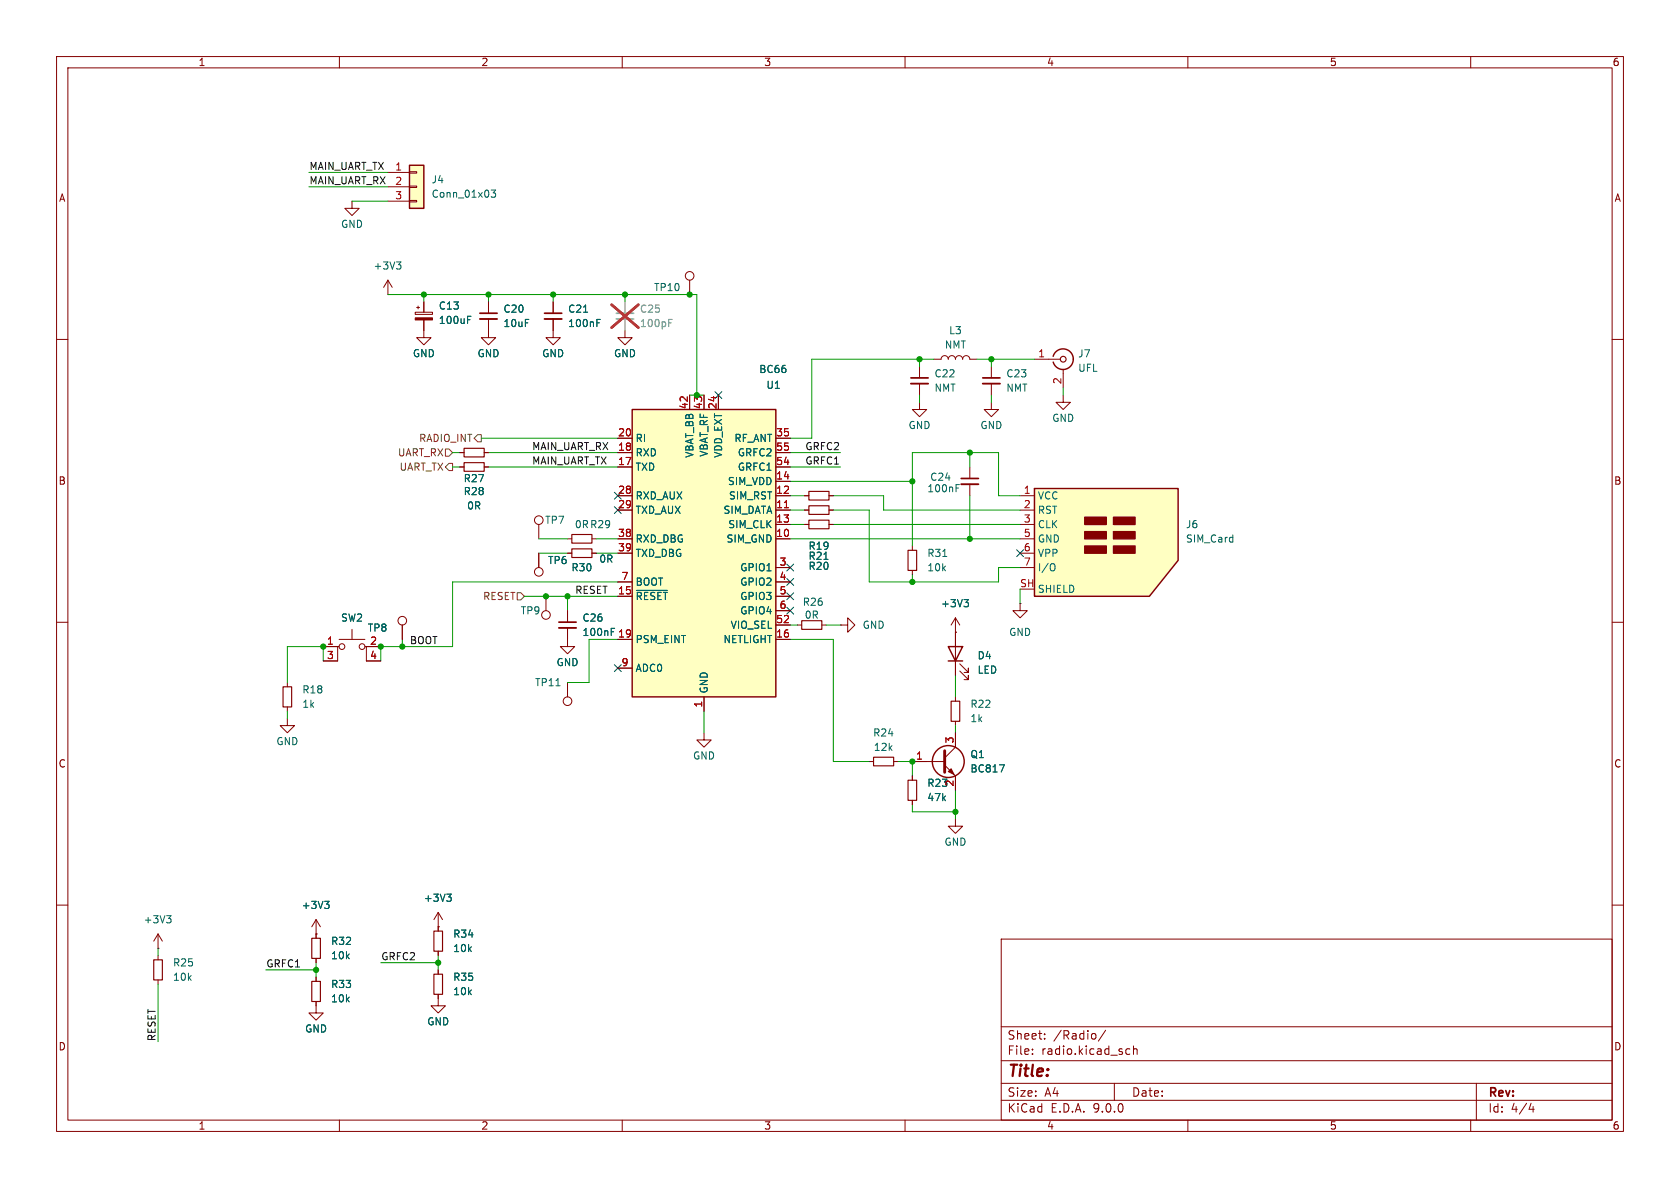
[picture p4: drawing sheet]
<svg xmlns="http://www.w3.org/2000/svg" width="297mm" height="210mm" viewBox="0 0 297 210" stroke-linecap="round" stroke-linejoin="round" font-family="sans-serif">
<g fill="none" stroke="#840000" stroke-width=".18">
<path d="M10 10h277v190h-277zM12 12h273v186h-273zM60 10v2M110 10v2M160 10v2M210 10v2M260 10v2M86.4 58.4v1.3h1.2l-1.2 1.3-1.3-1.3h1.3M110.5 58.4v1.3h1.3l-1.3 1.3-1.3-1.3h1.3M121.9 49.5v2.6M10 60h2M162.6 64.8v2"/>
<path d="M162.6 67.8v2.1M165.1 63.5h1.3a.64 .64 0 0 1 .6-.6 .64 .64 0 0 1 .6 .6 .64 .64 0 0 1 .7-.6 .64 .64 0 0 1 .6 .6 .64 .64 0 0 1 .6-.6 .64 .64 0 0 1 .7 .6 .64 .64 0 0 1 .6-.6 .64 .64 0 0 1 .6 .6h1.3M188 69.9v1.2h1.2l-1.2 1.3-1.3-1.3h1.3M285 60h2M95.2 92.7v2.6M100.3 95.3h.8M104.6 95.3h.8M10 110h2M96.5 105.4v2.6M100.3 111v3.3h1.3l-1.3 1.3-1.2-1.3h1.2M100.3 108v2M148.6 110.5h1.3v-1.3l1.2 1.3-1.2 1.3v-1.3"/>
<path d="M148.6 110.5h.1M168.9 111.8h.1M168.9 109.2v10.2M168.9 109.2l-.8 1.3M168.9 109.2l.8 1.3M169.7 118.6l1.5 1.5v-.7v.7h-.8M169.7 117.3l1.5 1.6v-.8v.8h-.8M285 110h2M124.5 129.5v1.3h1.2l-1.2 1.3-1.3-1.3h1.3M153.7 134.6h.7M158 134.6h.7M161.3 137.2v.7"/>
<path d="M168.9 123.2v.8M168.9 127.5v.8M161.3 141.5v.7M168.9 144.8v1.3h1.3l-1.3 1.2-1.3-1.2h1.3M10 160h2M55.9 177v2.1h1.2l-1.2 1.2-1.3-1.2h1.3M55.9 165.1h.1M55.9 162.6v3.3M55.9 169.4v.8M55.9 172.7v.8M55.9 162.6l-.8 1.2M55.9 162.6l.7 1.2"/>
<path d="M77.5 163.8h.1M77.5 175.8v2h1.2l-1.2 1.3-1.3-1.3h1.3M77.5 161.3v3.3M77.5 168.1v.8M77.5 171.5v.7M77.5 161.3l-.8 1.3M77.5 161.3l.7 1.3M177 166h108v32h-108zM285 160h2M60 198v2M110 198v2M160 198v2"/>
<path d="M177 194.5h108M177 191.5h108M177 187.5h108M177 181.5h108M182.5 186.3v.1M182.5 185.5v.1M184.7 183.6v.1M184.7 182.8v.1M193.6 182.8l.1 .2v.4l-.1 .2M195.5 182.1l-1.3 2M197 191.5v3M199.2 186.3h.5"/>
<path d="M199.2 185.5h.5M200.4 185.5l.2-.1 .4 .1v.9M200.4 184.9v1.5M210 198v2M260 198v2M261 191.5v6.5M270.7 195l-.4 1.1h.9M271 195.6v1"/>
<circle cx="121.9" cy="48.8" r=".76"/>
<circle cx="95.2" cy="91.9" r=".76"/>
<circle cx="96.5" cy="108.7" r=".76"/>
</g>
<path d="M101.1 94.5h3.5v1.5h-3.5zM154.4 133.9h3.6v1.5h-3.6zM160.5 137.9h1.6v3.6h-1.6zM168.1 124h1.6v3.5h-1.6zM55.1 165.9h1.5v3.5h-1.5zM55.1 173.5h1.5v3.5h-1.5zM76.7 164.6h1.5v3.5h-1.5zM76.7 172.2h1.5v3.6h-1.5z" fill="none" stroke="#840000" stroke-width=".2"/>
<path d="M161 66.8h3.1M98.8 110h3.1" fill="none" stroke="#840000" stroke-width=".3"/>
<path d="M161 67.8h3.1M98.8 111h3.1" fill="none" stroke="#840000" stroke-width=".33"/>
<path d="M109 55.4h3" fill="none" stroke="#a1a1a1" stroke-width=".3"/>
<path d="M109 56.4h3" fill="none" stroke="#a1a1a1" stroke-width=".33"/>
<path d="M110.5 53.3v2.1M110.5 56.4v2" fill="none" stroke="#a1a1a1" stroke-width=".18"/>
<path d="M118.2 57.1h.4M118.2 56.5h.6" fill="none" stroke="#989898" stroke-width=".18"/>
<path d="M108.1 53.9l4.8 4M112.9 53.9l-4.8 4" fill="none" stroke="#e12e31" stroke-width=".46"/>
<path d="M167.6 114.3h2.6l-1.3 2.5zM167.6 116.8h2.6" fill="none" stroke="#840000" stroke-width=".25"/>
<path d="M108.1 111.7h.4M108.1 111.1h.6M170.4 106h.8l-.4 .5M171 106.5l.2 .2v.3l-.2 .3M57.4 159.3h.8l-.4 .5M57.9 159.8l.3 .3v.3l-.3 .2M79 158.1h.8l-.5 .4M79.5 158.5l.3 .3v.3l-.3 .2" fill="none" stroke="#006464" stroke-width=".18"/>
<path d="M111.8 72.4h25.4v50.8h-25.4z" fill="#ffffc2"/>
<path d="M111.8 72.4h25.4v50.8h-25.4zM186.2 63a1.81 1.81 0 0 1 2.8-1 1.81 1.81 0 0 1 0 3 1.81 1.81 0 0 1-2.8-1" fill="none" stroke="#840000" stroke-width=".25"/>
<g fill="none" stroke="#840000" stroke-width=".18">
<path d="M74.9 58.4v1.3h1.3l-1.3 1.3-1.2-1.3h1.2M109.2 77.5h2.6M121.9 69.9v2.5M124.5 69.9v2.5M127 69.9v2.5M137.2 77.5h2.5M162.6 71.1v1.3h1.2l-1.2 1.3-1.3-1.3h1.3M175.3 71.1v1.3h1.2l-1.2 1.3-1.3-1.3h1.3M175.3 64.8v2M175.3 67.8v2.1M182.9 63.5h4.6M188 65.3v3.3"/>
<path d="M81.3 80h.7M81.3 82.6h.7M85.6 80h.8M85.6 82.6h.8M95.2 97.8v2.5M100.3 97.8h.8M104.6 97.8h.8M109.2 80h2.6M109.2 82.6h2.6M109.2 87.6h2.6M109.2 90.2h2.6M109.2 95.3h2.6"/>
<path d="M109.2 97.8h2.6M137.2 80h2.5M137.2 82.6h2.5M137.2 87.6h2.5M137.2 90.2h2.5M137.2 95.3h2.5M137.2 85.1h2.5M137.2 92.7h2.5M57.1 114.3h2.6M59.9 114.3h-.2v2.5h-2.6M59.9 113h4.6M62.2 111.3v1.7"/>
<path d="M64.5 114.3h.3v2.5h2.5M64.8 114.3h2.5M71.1 110.5v2.5M109.2 102.9h2.6M109.2 105.4h2.6M109.2 113h2.6M109.2 118.1h2.6M137.2 102.9h2.5M137.2 105.4h2.5M137.2 113h2.5M137.2 100.3h2.5M137.2 108h2.5"/>
<path d="M137.2 110.5h2.5M180.3 106.7v1.3h1.3l-1.3 1.2-1.2-1.2h1.2M180.3 106.7h.1M50.8 127v1.3h1.3l-1.3 1.2-1.3-1.2h1.3M50.8 120.7v.7M50.8 125v.7M100.3 120.7v2.5M124.5 123.2v2.5M27.9 167.6h.1M27.9 165.1l-.7 1.3M27.9 165.1l.8 1.3M27.9 165.1v2.5"/>
<path d="M27.9 168.9v.8M27.9 173.2v.8"/>
<circle cx="60.5" cy="114.3" r=".51"/>
<circle cx="64" cy="114.3" r=".51"/>
<circle cx="71.1" cy="109.7" r=".76"/>
<circle cx="95.2" cy="101.1" r=".76"/>
<circle cx="100.3" cy="124" r=".76"/>
</g>
<path d="M112.5 104.4h5.5M98.3 121.2h.7M29.5 161.9h.7l-.4 .5M30 162.4l.2 .2v.3l-.2 .2" fill="none" stroke="#006464" stroke-width=".18"/>
<path d="M138.7 89.8h.7" fill="none" stroke="#a90000" stroke-width=".18"/>
<g fill="none" stroke="#840000" stroke-width=".2">
<path d="M82 79.2h3.6v1.6h-3.6zM82 81.8h3.6v1.5h-3.6zM101.1 97h3.5v1.6h-3.5zM50 121.4h1.6v3.6h-1.6zM27.2 169.7h1.5v3.5h-1.5z"/>
<circle cx="188" cy="63.5" r=".51"/>
</g>
<path d="M173.7 66.8h3.1" fill="none" stroke="#840000" stroke-width=".3"/>
<path d="M173.7 67.8h3.1" fill="none" stroke="#840000" stroke-width=".33"/>
<path d="M182.9 86.4h25.4v12.7l-5.1 6.3h-20.3z" fill="#ffffc2"/>
<g fill="none" stroke="#840000" stroke-width=".25">
<path d="M182.9 86.4h25.4v12.7l-5.1 6.3h-20.3z"/>
<circle cx="167.6" cy="134.6" r="2.82"/>
</g>
<g fill="#840000" stroke="#840000" stroke-width=".25">
<path d="M191.8 91.4h3.8v1.3h-3.8z"/>
<path d="M191.8 94h3.8v1.3h-3.8z"/>
<path d="M191.8 96.5h3.8v1.3h-3.8z"/>
<path d="M196.8 91.4h3.9v1.3h-3.9z"/>
<path d="M196.8 94h3.9v1.3h-3.9z"/>
<path d="M196.8 96.5h3.9v1.3h-3.9z"/>
</g>
<g fill="none" stroke="#840000" stroke-width=".18">
<path d="M142.2 87.6h.8M142.2 90.2h.8M142.2 92.7h.8M146.6 87.6h.7M146.6 90.2h.7M146.6 92.7h.7M161.3 96.5v.8M171.4 82.6v2M171.4 85.6v2M180.3 87.6h2.6M180.3 90.2h2.6M180.3 92.7h2.6"/>
<path d="M180.3 95.3h2.6M180.3 97.8h2.6M141 110.5h.7M145.3 110.5h.7M161.3 100.8v.8M180.3 100.3h2.6M161.3 134.6h5.7M167 135.3l1.9 1.9v2.5M168.9 129.5v2.6l-1.9 1.9"/>
</g>
<path d="M145.7 98.9h.7M166.7 98.4h.7M169 86.3h.4M169 85.7h.6M186.2 99.6l.1 .1a.81 .81 0 0 1-.1 1.2M176.7 135.2h.8l-.5 1.3" fill="none" stroke="#006464" stroke-width=".18"/>
<path d="M143 91.9h3.6v1.6h-3.6zM143 86.9h3.6v1.5h-3.6zM143 89.4h3.6v1.5h-3.6zM160.5 97.3h1.6v3.5h-1.6zM141.7 109.7h3.6v1.6h-3.6z" fill="none" stroke="#840000" stroke-width=".2"/>
<path d="M169.9 84.6h3.1" fill="none" stroke="#840000" stroke-width=".3"/>
<path d="M169.9 85.6h3.1" fill="none" stroke="#840000" stroke-width=".33"/>
<path d="M167 132.7v3.8" fill="none" stroke="#840000" stroke-width=".51"/>
<path d="M167.6 136.4l.5-.5 .6 1z" fill="#840000" stroke="#840000" stroke-width=".18"/>
<path d="M72.4 29.2h2.5v7.6h-2.5z" fill="#ffffc2"/>
<path d="M72.4 29.2h2.5v7.6h-2.5z" fill="none" stroke="#840000" stroke-width=".25"/>
<g fill="none" stroke="#840000" stroke-width=".18">
<path d="M62.2 35.6v1.2h1.3l-1.3 1.3-1.2-1.3h1.2M68.6 30.5h3.8M68.6 33h3.8M68.6 35.6h3.8M72.4 30.4h1.3v.2h-1.3zM72.4 32.9h1.3v.2h-1.3zM72.4 35.4h1.3v.3h-1.3zM68.6 52.1h.1M68.6 49.5l-.8 1.3M68.6 49.5l.7 1.3M68.6 49.5v2.6M73.4 55.2h3.1v.4h-3.1z"/>
<path d="M73.7 54.4h.5M73.9 54.1v.5M74.9 53.3v1.9M74.9 56.6v1.8M86.4 53.3v2.1M86.4 56.4v2M97.8 56.4v3.3h1.3l-1.3 1.3-1.3-1.3h1.3M97.8 53.3v2.1M109.2 77.5h2.6M121.9 69.9v2.5M124.5 69.9v2.5M127 69.9v2.5"/>
<path d="M137.2 77.5h2.5M81.3 80h.7M81.3 82.6h.7M85.6 80h.8M85.6 82.6h.8M95.2 97.8v2.5M100.3 97.8h.8M104.6 97.8h.8M109.2 80h2.6M109.2 82.6h2.6M109.2 87.6h2.6M109.2 90.2h2.6"/>
<path d="M109.2 95.3h2.6M109.2 97.8h2.6M137.2 80h2.5M137.2 82.6h2.5M137.2 87.6h2.5M137.2 90.2h2.5M137.2 95.3h2.5M137.2 85.1h2.5M137.2 92.7h2.5M142.2 87.6h.8M142.2 90.2h.8M142.2 92.7h.8"/>
<path d="M146.6 87.6h.7M146.6 90.2h.7M146.6 92.7h.7M57.1 114.3h2.6M57.1 116.8h2.6M64.8 114.3h2.5M64.8 116.8h2.5M71.1 110.5v2.5M100.3 108v2M100.3 111v2M109.2 102.9h2.6M109.2 105.4h2.6"/>
<path d="M109.2 113h2.6M109.2 118.1h2.6M137.2 102.9h2.5M137.2 105.4h2.5M137.2 113h2.5M137.2 100.3h2.5M137.2 108h2.5M137.2 110.5h2.5M168.9 111.8h.1M168.9 111.8v2.5M168.9 116.8v2.6M124.5 123.2v2.5"/>
<path d="M161.3 137.2v.7M161.3 134.6h2.5M168.9 129.5v2.6M168.9 137.2v2.5M161.3 141.5v.7M55.9 165.1h.1M55.9 165.1v.8M55.9 169.4v.8M55.9 172.7v.8M55.9 177v.8M77.5 163.8h.1M77.5 163.8v.8"/>
<path d="M77.5 168.1v.8M77.5 171.5v.7M77.5 175.8v.7"/>
</g>
<g fill="none" stroke="#006464" stroke-width=".18">
<path d="M86.8 33.6h.8l-.4 .5 .4 .1v.5l-.2 .2-.6-.2M70.1 46.3h.8l-.4 .5M70.6 46.8l.3 .2v.3l-.3 .3M82.7 56.5h.4M82.7 55.9h.6M103.2 55.2h.7M105.5 57.1h.4M105.5 56.5h.6M145.7 98.9h.7M108.1 111.7h.4M108.1 111.1h.6M112.5 104.4h5.5"/>
<path d="M170.4 106h.8l-.4 .5M171 106.5l.2 .2v.3l-.2 .3M176.7 135.2h.8l-.5 1.3M57.4 159.3h.8l-.4 .5M57.9 159.8l.3 .3v.3l-.3 .2M79 158.1h.8l-.5 .4M79.5 158.5l.3 .3v.3l-.3 .2"/>
</g>
<path d="M84.8 55.4h3.1M96.3 55.4h3" fill="none" stroke="#840000" stroke-width=".3"/>
<path d="M84.8 56.4h3.1M96.3 56.4h3" fill="none" stroke="#840000" stroke-width=".33"/>
<path d="M73.4 56.2h3.1v.4h-3.1z" fill="#840000" stroke="#840000" stroke-width=".18"/>
<path d="M78.7 79.4h.7l.6 .6-.6 .6h-.7zM84.5 76.8h.6v1.3h-.6l-.7-.6zM78.7 82.6l.7-.7h.6v1.3h-.6zM91.4 104.8h.7l.6 .6-.6 .6h-.7z" fill="none" stroke="#725600" stroke-width=".18"/>
<g fill="none" stroke="#009600" stroke-width=".18">
<path d="M54.6 33h14M54.6 30.5h14M62.2 35.6h6.4M68.6 52.1h54.6v17.8M74.9 52.1v1.2M86.4 52.1v1.2M97.8 52.1v1.2M110.5 52.1v1.2M85.1 77.5h24.1M121.9 69.9h2.6M162.6 63.5v1.3M162.6 69.9v1.2"/>
<path d="M165.1 63.5h-21.6v14h-3.8M172.7 63.5h10.2M175.3 63.5v1.3M175.3 69.9v1.2M188 68.6v1.3M80 82.6h1.3M80 80h1.3M86.4 82.6h22.8M86.4 80h22.8M95.2 97.8h5.1M95.2 95.3h5.1M105.4 97.8h3.8"/>
<path d="M105.4 95.3h3.8M139.7 82.6h8.9M139.7 95.3h40.6M139.7 80h8.9M139.7 92.7h2.5M139.7 87.6h2.5M139.7 90.2h2.5M139.7 85.1h21.6M147.3 90.2h6.4v12.7h22.8v-2.6h3.8M147.3 92.7h33M147.3 87.6h8.9v2.6h24.1M171.4 80v2.6"/>
<path d="M171.4 87.6v7.7M180.3 87.6h-3.8v-7.6h-15.2v16.5M57.1 116.8v-2.5h-6.3v6.4M71.1 113v1.3M92.7 105.4h16.5M100.3 105.4v2.6M109.2 102.9h-29.2v11.4h-12.7v2.5M109.2 113h-5.1v7.7h-3.8M139.7 113h7.6v21.6h6.4M139.7 110.5h1.3M146 110.5h2.6M161.3 101.6v1.3"/>
<path d="M168.9 119.4v3.8M180.3 104.1v2.6M50.8 125.7v1.3M124.5 125.7v3.8M158.7 134.6h2.6v2.6M168.9 128.3v1.2M168.9 139.7v5.1M161.3 142.2v1.3h7.6M27.9 167.6v1.3M27.9 174v10.2M47 171.5h8.9M55.9 170.2v2.5"/>
<path d="M67.3 170.2h10.2M77.5 168.9v2.6"/>
</g>
<g fill="none" stroke="#000084" stroke-width=".18">
<path d="M126.4 69.2l1.2 1.3M127.6 69.2l-1.2 1.3M108.6 87l1.2 1.2M108.6 89.6l1.2 1.2M109.8 87l-1.2 1.2M109.8 89.6l-1.2 1.2M139.1 99.7l1.2 1.2M140.3 99.7l-1.2 1.2M179.7 97.2l1.2 1.2M180.9 97.2l-1.2 1.2M108.6 117.5l1.2 1.2M109.8 117.5l-1.2 1.2"/>
<path d="M139.1 104.8l1.2 1.2M139.1 107.3l1.2 1.3M139.1 102.3l1.2 1.2M140.3 104.8l-1.2 1.2M140.3 107.3l-1.2 1.3M140.3 102.3l-1.2 1.2"/>
</g>
<path d="M118.2 57.1h.4M118.2 56.5h.6" fill="none" stroke="#989898" stroke-width=".18"/>
<path d="M110.5 53.3v2.1M110.5 56.4v2" fill="none" stroke="#a1a1a1" stroke-width=".18"/>
<path d="M108.1 53.9l4.8 4M112.9 53.9l-4.8 4" fill="none" stroke="#e12e31" stroke-width=".46"/>
<path d="M138.7 89.8h.7" fill="none" stroke="#a90000" stroke-width=".18"/>
<g fill="#009600" stroke="#009600" stroke-width=".18">
<circle cx="175.3" cy="63.5" r=".46"/>
<circle cx="110.5" cy="52.1" r=".46"/>
<circle cx="121.9" cy="52.1" r=".46"/>
<circle cx="123.2" cy="69.9" r=".46"/>
<circle cx="162.6" cy="63.5" r=".46"/>
<circle cx="100.3" cy="105.4" r=".46"/>
<circle cx="96.5" cy="105.4" r=".46"/>
<circle cx="71.1" cy="114.3" r=".46"/>
<circle cx="55.9" cy="171.5" r=".46"/>
<circle cx="77.5" cy="170.2" r=".46"/>
<circle cx="57.1" cy="114.3" r=".46"/>
<circle cx="67.3" cy="114.3" r=".46"/>
<circle cx="171.4" cy="95.3" r=".46"/>
<circle cx="171.4" cy="80" r=".46"/>
<circle cx="161.3" cy="85.1" r=".46"/>
<circle cx="86.4" cy="52.1" r=".46"/>
<circle cx="74.9" cy="52.1" r=".46"/>
<circle cx="97.8" cy="52.1" r=".46"/>
<circle cx="168.9" cy="143.5" r=".46"/>
<circle cx="161.3" cy="134.6" r=".46"/>
<circle cx="161.3" cy="102.9" r=".46"/>
</g>
<text font-size="2.8" fill="#840000" x="178" y="190.9">Title:</text>
<g font-size="2.1" fill="#840000">
<text x="178" y="184">Sheet:</text>
<text x="186.2" y="184">/Radio/</text>
<text x="178" y="186.7">File:</text>
<text x="184.1" y="186.7">radio.kicad_sch</text>
<text x="178" y="196.9">KiCad</text>
<text x="178" y="194.1">Size:</text>
<text x="184.7" y="194.1">A4</text>
<text x="185.7" y="196.9">E.D.A.</text>
<text x="193.3" y="196.9">9.0.0</text>
<text x="200" y="194.1">Date:</text>
<text x="263" y="194.3">Rev:</text>
<text x="263" y="196.9">Id:</text>
<text x="267.1" y="196.9">4/4</text>
</g>
<g font-size="1.8" fill="#840000">
<text x="35" y="11.9">1</text>
<text x="85" y="11.9">2</text>
<text x="135" y="11.9">3</text>
<text x="185" y="11.9">4</text>
<text x="235" y="11.9">5</text>
<text x="285" y="11.9">6</text>
<text x="10.3" y="35.9">A</text>
<text x="285.3" y="35.9">A</text>
<text x="10.3" y="85.9">B</text>
<text x="285.3" y="85.9">B</text>
<text x="10.3" y="135.9">C</text>
<text x="285.3" y="135.9">C</text>
<text x="10.3" y="185.9">D</text>
<text x="285.3" y="185.9">D</text>
<text x="35" y="199.9">1</text>
<text x="85" y="199.9">2</text>
<text x="135" y="199.9">3</text>
<text x="185" y="199.9">4</text>
<text x="235" y="199.9">5</text>
<text x="285" y="199.9">6</text>
</g>
<g font-size="1.8" fill="#0f0f0f">
<text x="54.6" y="30.1">MAIN_UART_TX</text>
<text x="54.6" y="32.7">MAIN_UART_RX</text>
<text x="94" y="82.2">MAIN_UART_TX</text>
<text x="94" y="79.7">MAIN_UART_RX</text>
<text x="142.3" y="79.7">GRFC2</text>
<text x="142.3" y="82.2">GRFC1</text>
<text x="101.6" y="105.1">RESET</text>
<text x="72.4" y="114">BOOT</text>
<text x="47" y="171.1">GRFC1</text>
<text x="67.3" y="169.8">GRFC2</text>
<text x="27.6" y="184.2" transform="rotate(-90 27.6 184.2)">RESET</text>
</g>
<g font-size="1.8" fill="#a90000">
<text x="69.8" y="30.2">1</text>
<text x="69.8" y="32.8">2</text>
<text x="69.8" y="35.3">3</text>
<text x="183.4" y="63.2">1</text>
<text x="187.7" y="68" transform="rotate(-90 187.7 68)">2</text>
<text x="109.2" y="77.2">20</text>
<text x="121.7" y="72.4" transform="rotate(-90 121.7 72.4)">42</text>
<text x="124.2" y="72.4" transform="rotate(-90 124.2 72.4)">43</text>
<text x="126.7" y="72.4" transform="rotate(-90 126.7 72.4)">24</text>
<text x="137.1" y="77.2">35</text>
<text x="109.2" y="79.8">18</text>
<text x="109.2" y="82.3">17</text>
<text x="137.1" y="79.8">55</text>
<text x="137.1" y="82.3">54</text>
<text x="109.2" y="87.4">28</text>
<text x="109.2" y="89.9">29</text>
<text x="137.1" y="84.8">14</text>
<text x="137.1" y="87.4">12</text>
<text x="137.1" y="89.9">11</text>
<text x="180.9" y="87.4">1</text>
<text x="180.9" y="89.9">2</text>
<text x="109.2" y="95">38</text>
<text x="137.1" y="92.5">13</text>
<text x="137.1" y="95">10</text>
<text x="180.9" y="92.5">3</text>
<text x="180.9" y="95">5</text>
<text x="109.2" y="97.5">39</text>
<text x="137.7" y="100.1">3</text>
<text x="180.9" y="97.5">6</text>
<text x="180.9" y="100.1">7</text>
<text x="109.2" y="105.2">15</text>
<text x="109.8" y="102.6">7</text>
<text x="137.7" y="102.6">4</text>
<text x="137.7" y="105.2">5</text>
<text x="137.7" y="107.7">6</text>
<text x="180.2" y="103.9">SH</text>
<text x="109.2" y="112.8">19</text>
<text x="137.1" y="110.2">52</text>
<text x="137.1" y="112.8">16</text>
<text x="57.7" y="114">1</text>
<text x="57.7" y="116.6">3</text>
<text x="65.3" y="114">2</text>
<text x="65.3" y="116.6">4</text>
<text x="109.8" y="117.9">9</text>
<text x="124.2" y="125.2" transform="rotate(-90 124.2 125.2)">1</text>
<text x="168.7" y="131.5" transform="rotate(-90 168.7 131.5)">3</text>
<text x="161.9" y="134.4">1</text>
<text x="168.7" y="139.1" transform="rotate(-90 168.7 139.1)">2</text>
</g>
<g font-size="1.8" fill="#006464">
<text x="76.2" y="32.6">J4</text>
<text x="76.2" y="35.2">Conn_01x03</text>
<text x="60.2" y="40.5">GND</text>
<text x="65.9" y="47.9">+3V3</text>
<text x="115.5" y="51.7">TP10</text>
<text x="77.5" y="57.5">100uF</text>
<text x="77.5" y="54.9">C13</text>
<text x="88.9" y="55.5">C20</text>
<text x="88.9" y="58">10uF</text>
<text x="100.3" y="58">100nF</text>
<text x="100.3" y="55.5">C21</text>
<text x="167.7" y="59.3">L3</text>
<text x="72.9" y="63.3">GND</text>
<text x="84.3" y="63.3">GND</text>
<text x="95.8" y="63.3">GND</text>
<text x="108.5" y="63.3">GND</text>
<text x="166.9" y="61.8">NMT</text>
<text x="190.5" y="63.4">J7</text>
<text x="190.5" y="65.9">UFL</text>
<text x="134.1" y="66.1">BC66</text>
<text x="135.4" y="68.9">U1</text>
<text x="165.1" y="69.4">NMT</text>
<text x="165.1" y="66.9">C22</text>
<text x="177.8" y="69.4">NMT</text>
<text x="177.8" y="66.9">C23</text>
<text x="160.5" y="76">GND</text>
<text x="173.2" y="76">GND</text>
<text x="185.9" y="74.8">GND</text>
<text x="112.3" y="78.3">RI</text>
<text x="112.3" y="80.9">RXD</text>
<text x="112.3" y="83.4">TXD</text>
<text x="122.8" y="81" transform="rotate(-90 122.8 81)">VBAT_BB</text>
<text x="125.3" y="80.8" transform="rotate(-90 125.3 80.8)">VBAT_RF</text>
<text x="127.9" y="81" transform="rotate(-90 127.9 81)">VDD_EXT</text>
<text x="129.7" y="78.3">RF_ANT</text>
<text x="130.3" y="80.9">GRFC2</text>
<text x="130.3" y="83.4">GRFC1</text>
<text x="81.9" y="87.7">R28</text>
<text x="81.9" y="85.4">R27</text>
<text x="112.3" y="88.5">RXD_AUX</text>
<text x="128.6" y="86">SIM_VDD</text>
<text x="128.8" y="88.5">SIM_RST</text>
<text x="163.8" y="87.2">100nF</text>
<text x="164.3" y="85.2">C24</text>
<text x="183.4" y="88.5">VCC</text>
<text x="82.5" y="90.3">0R</text>
<text x="96.3" y="92.8">TP7</text>
<text x="101.5" y="93.6">0R R29</text>
<text x="112.3" y="91">TXD_AUX</text>
<text x="127.8" y="91">SIM_DATA</text>
<text x="128.6" y="93.6">SIM_CLK</text>
<text x="183.4" y="91">RST</text>
<text x="183.4" y="93.6">CLK</text>
<text x="209.6" y="93.6">J6</text>
<text x="96.8" y="99.9">TP6</text>
<text x="100.9" y="101.2">R30</text>
<text x="105.8" y="99.7">0R</text>
<text x="112.3" y="96.1">RXD_DBG</text>
<text x="112.3" y="98.7">TXD_DBG</text>
<text x="128.3" y="96.1">SIM_GND</text>
<text x="130.8" y="101.2">GPIO1</text>
<text x="142.8" y="100.9">R20</text>
<text x="142.8" y="97.4">R19</text>
<text x="142.8" y="99.2">R21</text>
<text x="163.8" y="101.2">10k</text>
<text x="163.8" y="98.7">R31</text>
<text x="183.4" y="96.1">GND</text>
<text x="183.4" y="98.7">VPP</text>
<text x="183.4" y="101.2">I/O</text>
<text x="209.6" y="96.1">SIM_Card</text>
<text x="112.3" y="103.7">BOOT</text>
<text x="112.3" y="106.3">~{RESET}</text>
<text x="130.8" y="103.7">GPIO2</text>
<text x="130.8" y="106.3">GPIO3</text>
<text x="141.8" y="107.3">R26</text>
<text x="166.3" y="107.5">+3V3</text>
<text x="183.4" y="105">SHIELD</text>
<text x="60.2" y="110.1">SW2</text>
<text x="64.9" y="111.9">TP8</text>
<text x="92" y="108.8">TP9</text>
<text x="102.9" y="112.6">100nF</text>
<text x="102.9" y="110.1">C26</text>
<text x="112.3" y="113.9">PSM_EINT</text>
<text x="127.8" y="113.9">NETLIGHT</text>
<text x="129.1" y="111.4">VIO_SEL</text>
<text x="130.8" y="108.8">GPIO4</text>
<text x="142.2" y="109.6">0R</text>
<text x="152.4" y="111.4">GND</text>
<text x="178.3" y="112.6">GND</text>
<text x="98.3" y="118">GND</text>
<text x="112.3" y="119">ADC0</text>
<text x="172.7" y="116.8">D4</text>
<text x="172.7" y="119.3">LED</text>
<text x="53.3" y="122.8">R18</text>
<text x="53.3" y="125.3">1k</text>
<text x="94.5" y="121.5">TP11</text>
<text x="125.3" y="122.7" transform="rotate(-90 125.3 122.7)">GND</text>
<text x="171.5" y="125.3">R22</text>
<text x="48.8" y="131.9">GND</text>
<text x="154.3" y="130.4">R24</text>
<text x="171.5" y="127.9">1k</text>
<text x="122.4" y="134.5">GND</text>
<text x="154.4" y="132.9">12k</text>
<text x="171.5" y="136.8">BC817</text>
<text x="171.5" y="134.2">Q1</text>
<text x="163.8" y="141.8">47k</text>
<text x="163.8" y="139.3">R23</text>
<text x="166.9" y="149.7">GND</text>
<text x="53.2" y="160.9">+3V3</text>
<text x="74.8" y="159.6">+3V3</text>
<text x="25.3" y="163.4">+3V3</text>
<text x="58.4" y="167.2">R32</text>
<text x="80" y="166">R34</text>
<text x="30.5" y="173.6">10k</text>
<text x="30.5" y="171">R25</text>
<text x="58.4" y="169.8">10k</text>
<text x="80" y="168.5">10k</text>
<text x="80" y="173.6">R35</text>
<text x="58.4" y="177.4">10k</text>
<text x="58.4" y="174.9">R33</text>
<text x="80" y="176.1">10k</text>
<text x="53.8" y="182.7">GND</text>
<text x="75.4" y="181.5">GND</text>
</g>
<g font-size="1.8" fill="#989898">
<text x="113" y="58">100pF</text>
<text x="113" y="55.5">C25</text>
</g>
<g font-size="1.8" fill="#725600">
<text x="70.2" y="80.9">UART_RX</text>
<text x="70.5" y="83.4">UART_TX</text>
<text x="74" y="78.3">RADIO_INT</text>
<text x="85.3" y="106.3">RESET</text>
</g>
</svg>
